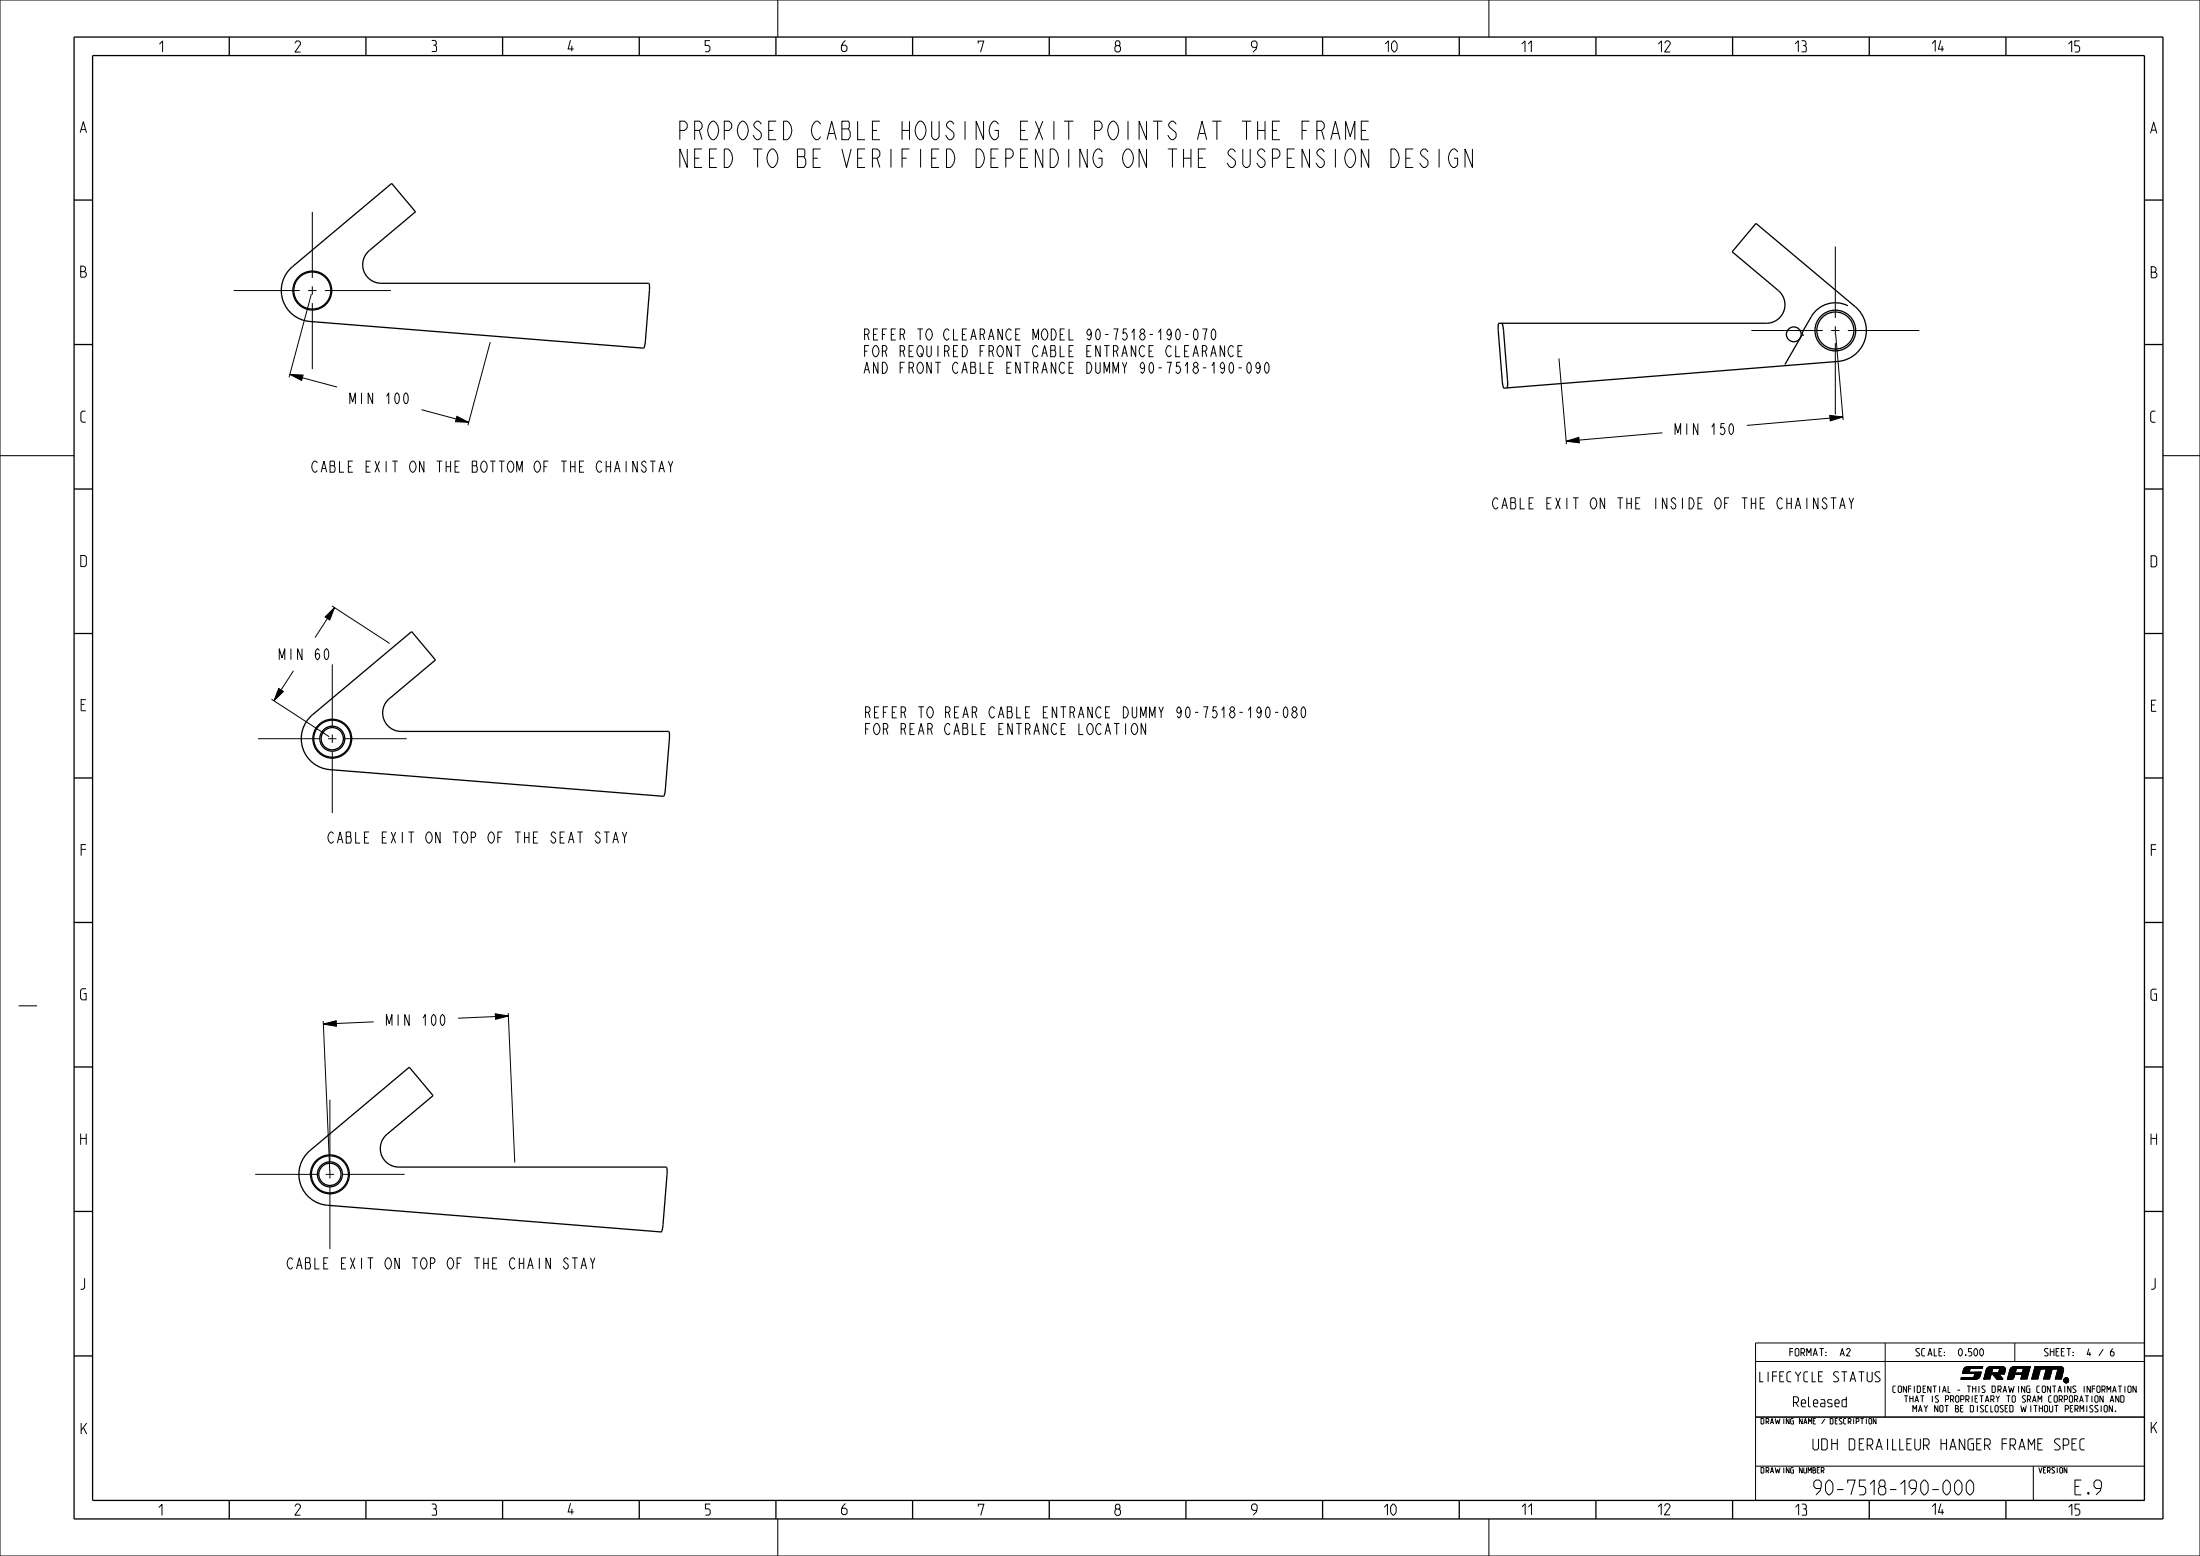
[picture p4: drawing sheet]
<svg xmlns="http://www.w3.org/2000/svg" width="594mm" height="420mm" viewBox="0 0 594 420" stroke-linecap="round" stroke-linejoin="round" font-family="sans-serif">
<g fill="none" stroke="#000" stroke-width=".27">
<path d="M0 0h594v420h-594zM210 0v10M402 0v10M0 123h20M180.5 124.5l.6 1.5v1.5M181.7 124.5l-.6 1.5M499.3 134.4l.6 1.5v1.5M500.5 134.4l-.6 1.5M584 123h10M169.2 224.6l-.6 1.5M5 271.5h5M160.6 339.5l-.6 1.5"/>
<path d="M474 362.5h105v42.5h-105zM474 367.5h105M509 362.5v20M529.5 372.2h4.4zM529.5 372.2l4.6-.1zM529.5 372.2l4.7-.2zM529.5 372.2l4.8-.3zM529.5 372.2l3.4-.4 1.4 .1zM529.5 372.2h4.2zM529.6 371.8h3.3l-3.4 .4zM529.9 370.6h3.3M529.9 370.5l5-.1z"/>
<path d="M529.9 370.5l3.3 .2h-3.3zM529.9 370.5l5-.1-1.7 .3zM529.9 370.5h5M530.1 370l1.8-.6-.2 1zM530.1 370l1.6 .4-1.8 .1zM530.1 369.8l1.8-.4-1.8 .6zM530.2 369.5l1.7-.1-1.8 .4zM530.3 369.3l5-.3-3.4 .4zM530.3 369.3l1.6 .1-1.7 .1zM530.4 369.3l.8-.3h4.1l-.1 .4h-3.3l-.2 1h3.2l-.5 1.4-.8 .4h-4.1l.1-.4h3.3l.3-1.1h-3.3zM530.5 369.2l4.8-.2zM530.5 369.2l4.8-.2-5 .3z"/>
<path d="M530.5 369.1h4.8M530.7 369.1l4.6-.1zM530.7 369h4.6M530.9 369h4.4zM530.9 369h4.4M531.9 369.4l3.4-.4-.1 .4zM532.9 371.8l1.7-.2-.1 .2zM532.9 371.8l1.8-.5-.1 .3zM532.9 371.8h1.6l-.2 .1zM533.2 370.7l1.7-.3-.2 .9zM533.2 370.7l1.5 .6-1.8 .5zM533.9 372.2h-4.4"/>
<path d="M534.2 372.1l-4.7 .1M535.6 372.2l2-1.2-.1 .2zM535.6 372.2l2.1-1.4zM535.6 372.2l2.1-1.6v.2zM535.6 372.2l2.3-2.2-.2 .6zM535.6 372.2l1.9-1-.2 1zM536.3 369.9l1.7-.5-.1 .6zM536.3 369.9l1.6 .1-2.3 2.2zM536.3 369.6l1.7-.2-1.7 .5zM536.5 369.4l4.9-.1zM536.5 369.4h1.5l-1.7 .2zM536.5 369.4h4.9"/>
<path d="M536.5 369.3h4.9M536.6 369.3l.8-.4 3.7 .2 .4 .6-.3 1.2h-1.5l1.1 1.3h-1.7l-1.3-1.5-.2 .2-.3 1.3h-1.7zM536.6 369.2l4.6-.1zM536.6 369.2l4.6-.1 .1 .1zM536.6 369.2h4.7l-4.8 .2zM536.6 369.1l4.7 .1M536.8 369.1h4.3zM536.8 369.1h4.4zM536.8 369h4.3M536.8 369.1h4.4M537.1 369h3.8zM537.1 369l4 .1z"/>
<path d="M537.1 369h3.8M537.3 368.9h3.4zM537.3 368.9l3.6 .1zM537.7 370.6h.9zM537.7 370.6l.1 .1zM537.7 370.8l.1-.1zM537.8 370.7l1.8-.1 .1 .3zM537.8 370.7l1.9 .2-1.5 .3zM537.8 370.7l1.8-.1zM538 369.4l3.4-.1zM538 369.4h1.9l-.3 1.2h-1.9zM538.2 371.2l1.5-.3-.7 1.2z"/>
<path d="M538.9 369.4l2.5-.1zM539.2 372.2h1.6zM539.2 372.2h.5zM539.6 370.6l1.7-.2-1.6 .5zM539.7 370.9l1.6-.5-.1 .5zM539.7 370.9l-.6 1.2zM539.7 370.9l-.6 1.3zM539.7 370.9l-.5 1.3h-.1zM539.7 370.9l1.1 1.3h-1.6zM539.7 369.4l1.7-.1zM539.8 370l1.7-.3-.1 .2zM539.8 370l1.6-.5 .1 .2z"/>
<path d="M539.8 370l1.6-.1-.1 .5zM539.8 370l1.5 .4-1.7 .2zM539.8 369.4l1.6-.1zM539.9 369.4l1.5-.1v.2zM539.9 369.4l1.5 .1-1.6 .5zM542 372.2h1.5zM542 372.2l1.6-.1zM542 372.2l1.7-.2zM542 372.2l1.8-.4-.1 .2zM542 372.2l1.9-.9-.1 .5zM542 372.2l1.9-1.1v.2zM542 372.2l2-1.2z"/>
<path d="M542 372.2l2.1-1.6-.1 .4zM542 372.2l2.3-2.2-.2 .6zM542 372.2h1.3zM542 372.2h.9zM542.6 369.8l1.8-.4-.1 .6zM542.6 369.8l1.7 .2-2.3 2.2zM542.8 369.5l1.6-.1-1.8 .4zM542.9 369.3l1.5 .1-1.6 .1zM542.9 369.3l.2-.2 5-.1zM542.9 369.3l5.2-.3-3.7 .4zM543 369.2l.6-.2h4.5l-.8 3.2h-1.7l.4-1.2h-2l-.1 .4a.77 .77 0 0 1-1.1 .8h-.8l.6-2.4zM543.1 369.1l5-.1z"/>
<path d="M543.1 369h5M543.3 369h4.8zM543.5 369h4.6zM543.5 369h4.6M543.7 369h4.4zM544 371l1.1-.4h.9zM544 371l2-.4v.4zM544 362.5v5M544.1 370.6h1l-1.1 .4zM544.4 369.4l3.7-.4zM544.4 369.4h1.9l-.3 1.2h-1.9zM545.3 369.4l2.8-.4z"/>
<path d="M546 371l2-1.3-2.4 2.5zM546 370.6l2-.9-2 1.3zM546.1 369.4l2-.4zM546.2 370l1.8-.3-2 .9zM546.2 369.4l1.9-.4zM546.3 369.4l1.8-.4-.1 .7zM546.3 369.4l1.7 .3-1.8 .3zM548 369.7l-.7 2.5h-1.7zM549.4 368.9h7.1zM549.4 368.9h7.1l-5.6 .5zM549.4 368.9l1.5 .5-2.3 2.8zM549.4 368.9h7.1a.76 .76 0 0 1 .6 1.1l-.5 2.2h-1.7l.8-2.8h-1.6l-.7 2.8h-1.6l.7-2.8h-1.6l-.7 2.8h-1.6z"/>
<path d="M549.4 368.9h7.1M550.9 369.4h6.2zM550.9 369.4l6.1-.2 .1 .2zM550.9 369.4l6-.3 .1 .1zM550.9 369.4l6-.3zM550.9 369.4l5.8-.4zM550.9 369.4l-.7 2.8h-1.6zM550.9 369.4h6.2M550.9 369.3h6.2M552.5 369.4h4.6zM552.5 369.4h1.6l-2.3 2.8zM554.1 369.4h3z"/>
<path d="M554.1 369.4l-.7 2.8h-1.6zM555.7 369.4h1.4l.1 .3zM555.7 369.4l1.5 .3-2.3 2.5zM557.1 370l-.5 2.2h-1.7zM557.1 370l-2.2 2.2zM557.2 369.7l-2.3 2.5zM557.2 369.7l-.1 .3-2.2 2.2zM557.3 372.5h.1M557.2 372.7h.1M557.3 372.4h.1M557.2 372.6h.1M557.3 372.7h.1"/>
<path d="M557.2 372.8h.1M557.4 372.3h.1M557.2 372.5h.1M557.3 372.8h.1M557.3 372.9h.1M557.2 372.4h.1M557.4 372.8h.1M557.3 373h.1M557.3 372.2h.2zM557.5 372.2h.1M557.3 372.3h.1M557.4 372.9h.1"/>
<path d="M557.4 373h.1M557.4 372.2l.2-.1zM557.3 372.2h.1M557.5 373h.1M557.4 373l.2 .1zM557.4 372.1h.3zM557.4 372.1h.2zM557.4 373.1h.2zM557.5 372.1l.4-.1zM557.5 372.1l.3-.1zM557.5 373.1h.2zM557.5 373.1h.3z"/>
<path d="M557.6 372h.5zM557.6 373.2h.3zM557.6 373.2l.6-.1zM557.6 373.2h.5zM557.7 372.3h.2zM557.7 372.3v.6zM557.7 372.3h.4v.6l-.2-.3-.2 .3zM557.7 372h.4zM557.7 372l.3-.1zM557.7 373.2h.4zM557.8 372.4h.3zM557.8 372.5h.1"/>
<path d="M557.8 372.5l-.1 .4zM557.8 372.4l-.1 .5zM557.8 372.4l.3-.1zM557.8 372.4l.2-.1zM557.8 372.4l.2 .1h-.2zM557.8 372.6h.3zM557.8 372.6h.2zM557.8 372.6l.3-.1zM557.8 372.6l-.1 .3zM557.8 371.9h.2zM557.8 373.2h.3zM557.8 373.2h.2z"/>
<path d="M557.9 372.5h.1M557.9 372h.2zM557.9 373.2l.3-.1zM557.9 372.6h.2zM557.9 372.5h.2zM557.9 372.4h.2zM558 372l.2 .1zM558 373.1h.2zM558 372.5h.1zM558 372.4h.1zM558 372.6h.1M558 372.5h.1"/>
<path d="M558 372.4h.1M558.1 372.5h.1M558.1 372.6h.1M558 372.7h.1M558.1 372.4h.1M558 372.9h.1M558.1 372.7h.1M558 372.8h.1M558.1 372.9h.1M558.1 372.8h.1M558 373.1h.3zM558 372.1h.2z"/>
<path d="M558.1 373.1h.2zM558.1 372.1h.2zM558.2 373.1l.1-.1zM558.2 372.1l.1 .1zM558.3 373h.1zM558.3 372.2h.1M558.3 372.3h.1M558.3 373h.1M558.4 372.2h.1M558.4 372.3h.1M558.5 372.9h.1M558.5 372.3h.1"/>
<path d="M558.4 372.4h.1M558.5 372.8h.1M558.3 372.9h.1M558.5 372.4h.1M558.4 372.5h.1M558.5 372.7h.1M558.4 372.8h.1M558.5 372.6h.1M558.4 372.7h.1M558.5 372.5h.1M474 382.5h105M474 395.7h105"/>
<path d="M549 395.7v9.3M210 410v10M402 410v10"/>
<circle cx="557.9" cy="372.6" r=".56"/>
<circle cx="557.9" cy="372.6" r=".65"/>
</g>
<g fill="#000">
<path d="M530.1 370l1.6 .4-1.8 .1zM530.1 369.8l1.8-.4-1.8 .6zM530.3 369.3l1.6 .1-1.7 .1zM530.2 369.5l1.7-.1-1.8 .4zM530.1 370l1.8-.6-.2 1zM533.2 370.7l1.5 .6-1.8 .5zM532.9 371.8l1.7-.2-.1 .2zM532.9 371.8h1.6l-.2 .1zM532.9 371.8l1.8-.5-.1 .3zM533.2 370.7l1.7-.3-.2 .9zM536.3 369.9l1.6 .1-2.3 2.2zM536.5 369.4h1.5l-1.7 .2z"/>
<path d="M536.3 369.6l1.7-.2-1.7 .5zM535.6 372.2l2-1.2-.1 .2zM535.6 372.2l1.9-1-.2 1zM535.6 372.2l2.1-1.4zM535.6 372.2l2.3-2.2-.2 .6zM535.6 372.2l2.1-1.6v.2zM537.7 370.8l.1-.1zM537.8 370.7l1.8-.1 .1 .3zM537.7 370.6l.1 .1zM536.3 369.9l1.7-.5-.1 .6zM537.8 370.7l1.9 .2-1.5 .3zM538.2 371.2l1.5-.3-.7 1.2z"/>
<path d="M537.7 370.6h.9zM539.7 370.9l-.6 1.2zM539.7 370.9l-.6 1.3zM539.7 370.9l-.5 1.3h-.1zM539.2 372.2h.5zM539.8 370l1.5 .4-1.7 .2zM539.6 370.6l1.7-.2-1.6 .5zM537.8 370.7l1.8-.1zM539.7 370.9l1.1 1.3h-1.6zM539.7 369.4l1.7-.1zM539.9 369.4l1.5 .1-1.6 .5zM539.8 369.4l1.6-.1z"/>
<path d="M539.2 372.2h1.6zM539.7 370.9l1.6-.5-.1 .5zM539.9 369.4l1.5-.1v.2zM539.8 370l1.7-.3-.1 .2zM539.8 370l1.6-.1-.1 .5zM539.8 370l1.6-.5 .1 .2zM542.6 369.8l1.7 .2-2.3 2.2zM542.9 369.3l1.5 .1-1.6 .1zM542.8 369.5l1.6-.1-1.8 .4zM542 372.2h.9zM542 372.2h1.5zM542 372.2h1.3z"/>
<path d="M542 372.2l1.6-.1zM542 372.2l1.7-.2zM542 372.2l1.8-.4-.1 .2zM542 372.2l1.9-.9-.1 .5zM542 372.2l1.9-1.1v.2zM542 372.2l2-1.2zM542 372.2l2.1-1.6-.1 .4zM542 372.2l2.3-2.2-.2 .6zM544.1 370.6h1l-1.1 .4zM542.6 369.8l1.8-.4-.1 .6zM546 371l2-1.3-2.4 2.5zM546 370.6l2-.9-2 1.3z"/>
<path d="M546.3 369.4l1.7 .3-1.8 .3zM546.2 370l1.8-.3-2 .9zM546.2 369.4l1.9-.4zM548 369.7l-.7 2.5h-1.7zM546.3 369.4l1.8-.4-.1 .7zM549.4 368.9l1.5 .5-2.3 2.8zM550.9 369.4l-.7 2.8h-1.6zM552.5 369.4h1.6l-2.3 2.8zM554.1 369.4l-.7 2.8h-1.6zM555.7 369.4l1.5 .3-2.3 2.5zM549.4 368.9h7.1l-5.6 .5zM550.9 369.4l5.8-.4z"/>
<path d="M550.9 369.4l6-.3zM555.7 369.4h1.4l.1 .3zM557.1 370l-2.2 2.2zM557.1 370l-.5 2.2h-1.7zM557.2 369.7l-.1 .3-2.2 2.2zM557.2 369.7l-2.3 2.5zM557.4 372.2l.2-.1zM557.4 372.1h.3zM557.4 373l.2 .1zM557.3 372.2h.2zM557.5 372.1l.4-.1zM557.4 373.1h.2z"/>
<path d="M557.6 372h.5zM557.5 373.1h.3zM557.4 372.1h.2zM557.7 372.3v.6zM557.7 372l.3-.1zM557.6 373.2h.5zM557.5 373.1h.2zM557.8 372.4h.3zM557.8 372.4l-.1 .5zM557.8 372.6h.3zM557.8 372.5l-.1 .4zM557.8 372.6l-.1 .3z"/>
<path d="M557.7 373.2h.4zM557.5 372.1l.3-.1zM557.8 371.9h.2zM557.9 372h.2zM557.6 373.2h.3zM557.6 373.2l.6-.1zM557.8 373.2h.2zM557.9 372.6h.2zM557.9 372.5h.2zM557.9 372.4h.2zM557.7 372.3h.2zM558 373.1h.2z"/>
<path d="M557.9 373.2l.3-.1zM558 372.4h.1zM558 372.5h.1zM557.8 372.4l.2-.1zM558 372l.2 .1zM558 372.1h.2zM557.8 372.6l.3-.1zM557.8 372.6h.2zM557.8 372.4l.3-.1zM557.8 373.2h.3zM557.7 372h.4zM558.1 373.1h.2z"/>
<path d="M558 373.1h.3zM558.2 373.1l.1-.1zM558.1 372.1h.2zM558.2 372.1l.1 .1zM558.3 373h.1z"/>
</g>
<path d="M530.3 369.2h5M544 370.8h2M550.9 369.3h6.1" fill="none" stroke="#000" stroke-width=".38"/>
<path d="M530.3 369.2h5" fill="none" stroke="#000" stroke-width=".42"/>
<path d="M529.5 372.1h4.8M529.9 370.5h5" fill="none" stroke="#000" stroke-width=".28"/>
<path d="M529.5 372h4.8" fill="none" stroke="#000" stroke-width=".41"/>
<path d="M542.9 369.1h5.2" fill="none" stroke="#000" stroke-width=".34"/>
<path d="M542.9 369.2h5.2" fill="none" stroke="#000" stroke-width=".43"/>
<g fill="none" stroke="#000" stroke-width=".35">
<path d="M20 10h564v400h-564zM25 15h554v390h-554zM61.9 10v5M98.8 10v5M135.7 10v5M172.6 10v5M209.5 10v5M246.4 10v5M283.3 10v5M320.2 10v5M357.1 10v5M394 10v5"/>
<path d="M430.9 10v5M467.8 10v5M504.7 10v5M541.6 10v5M20 54h5M579 54h5M78.2 72.7l27.6-23.2 6.4 7.7-12.5 10.4a5 5 0 0 0-1.5 5.6 5 5 0 0 0 4.7 3.3h72.3l.2 1.8-1.4 15.1-.2 .6-90.1-7.2a8.4 8.4 0 0 1-7.2-5.4 8.4 8.4 0 0 1 1.7-8.7zM20 93h5M404.7 87.3h72.2a5 5 0 0 0 4.7-3.3 5 5 0 0 0-1.4-5.6l-12.5-10.4 6.4-7.7 26.8 22.5a8.4 8.4 0 0 1 2.6 9 8.4 8.4 0 0 1-7.3 5.8l-90.1 7.2-.3-.6-.2-1.4-1.1-13.7zM405.5 87.3l.4 1.6 1.1 13.8v1.4l-.2 .6M486.6 90.4l.4 .1M486.6 90.4l-4.7 8"/>
<path d="M498.9 82.5a7.5 7.5 0 0 0-9.9 3l-2 3.6-.4 1.3M579 93h5M20 132h5M579 132h5M20 171h5M579 171h5M83.6 193.7l27.5-23.2 6.5 7.6-12.5 10.5a5 5 0 0 0-1.5 5.5 5 5 0 0 0 4.7 3.3h72.3l.1 1.8-1.3 15.2-.3 .5-90.1-7.2a8.4 8.4 0 0 1-7.1-5.3 8.4 8.4 0 0 1 1.7-8.7zM20 210h5M579 210h5M20 249h5M579 249h5M20 288h5"/>
<path d="M579 288h5M83 311.3l27.5-23.2 6.4 7.6-12.4 10.5a5 5 0 0 0-1.5 5.5 5 5 0 0 0 4.7 3.3h72.2l.2 1.8-1.3 15.2-.3 .5-90.1-7.2a8.4 8.4 0 0 1-7.1-5.3 8.4 8.4 0 0 1 1.7-8.7zM20 327h5M579 327h5M20 366h5M579 366h5M61.9 405v5M98.8 405v5M135.7 405v5M172.6 405v5M209.5 405v5M246.4 405v5"/>
<path d="M283.3 405v5M320.2 405v5M357.1 405v5M394 405v5M430.9 405v5M467.8 405v5M504.7 405v5M541.6 405v5"/>
<circle cx="84.3" cy="78.4" r="5"/>
<circle cx="84.3" cy="78.4" r="5.3"/>
<circle cx="484.3" cy="90.2" r="2"/>
<circle cx="495.5" cy="89.2" r="5"/>
<circle cx="495.5" cy="89.2" r="5.5"/>
<circle cx="89.7" cy="199.4" r="5"/>
<circle cx="89.7" cy="199.4" r="5.3"/>
<circle cx="89.7" cy="199.4" r="3.4"/>
<circle cx="89.7" cy="199.4" r="3"/>
<circle cx="89.1" cy="317" r="5"/>
<circle cx="89.1" cy="317" r="5.3"/>
<circle cx="89.1" cy="317" r="3.4"/>
<circle cx="89.1" cy="317" r="3"/>
</g>
<!-- layer: 03_AXES -->
<g fill="none" stroke="#000" stroke-width=".27">
<path d="M84.3 57.2v17.8M63.1 78.4h17.8M83.2 78.4h2.3M84.3 77.3v2.3M87.7 78.4h17.9M495.5 66.5v19.3M84.3 81.8v17.9M472.9 89.2h19.3M494.4 89.2h2.3M495.5 88.1v2.2M495.5 92.6v19.3M498.9 89.2h19.3"/>
<path d="M89.7 179.3v16.7M69.6 199.4h16.7M88.6 199.4h2.2M89.7 198.3v2.2M93.1 199.4h16.7M89.7 202.8v16.7M89.1 296.8v16.8M68.9 317h16.8M87.9 317h2.3M89.1 315.9v2.2M92.5 317h16.7M89.1 320.4v16.7"/>
</g>
<!-- layer: 09_NOTES -->
<path d="M78.3 101.1l3.5 .1-.4 1.5zM123.4 112.4l3.2 1.6-3.6-.2zM422.9 119.1l3.4-1.1 .1 1.5zM494 112.1l3.6 .5-3.4 1zM87.8 166.5l2.5-2.5-1.3 3.4zM75.3 185.8l1.2 .8-2.5 2.6zM87.3 276.4l3.5-.9v1.5zM133.7 273.6l3.6 .6-3.5 .9z" fill="#000"/>
<g fill="none" stroke="#000" stroke-width=".27">
<path d="M367.6 35.2h1.2M369.6 32.7h-2v5h2M397.6 40.2v5l-2-5v5M84.1 79.4l-6 22.4M132.4 92.3l-6.1 22.5M327.3 89l.3-.2a2.03 2.03 0 0 1 0 3 2.12 2.12 0 0 1-.3-2.8zM334.2 94.8h.8M335.4 93.3h-1.2v3h1.2M341.7 98l.3-.2a2.03 2.03 0 0 1 0 3 2.12 2.12 0 0 1-.3-2.8zM420.9 96.7l2 23.2M495.6 90.2l2.1 23.2M78.3 101.1l3.5 .1-.4 1.5z"/>
<path d="M78.3 101.1l12.7 3.4M113.8 110.6l12.8 3.4M123.4 112.4l3.2 1.6-3.6-.2zM422.9 119.1l3.4-1.1 .1 1.5zM448.8 116.8l-25.9 2.3M494 112.1l3.6 .5-3.4 1zM497.6 112.6l-26 2.2M87.8 166.5l2.5-2.5-1.3 3.4zM89.6 163.6l15.6 10.1M90.3 164l-5.2 8.1M73.3 188.7l15.6 10.1M75.3 185.8l1.2 .8-2.5 2.6z"/>
<path d="M79.2 181.1l-5.2 8.1M309.3 195.3v3l-1.2-3v3M351.6 191l.3-.2a2.03 2.03 0 0 1 0 3 2.12 2.12 0 0 1-.3-2.8zM87.3 275.6l1.7 40.4M87.3 276.4l3.5-.9v1.5zM100.9 275.8l-13.6 .6M133.7 273.6l3.6 .6-3.5 .9zM137.2 273.4l1.8 40.4M137.3 274.2l-13.6 .6M491.7 397h.6l.2-.2v-.5l-.2-.2h-.6v1.5M492.1 397l.4 .6M506.5 382.9v1.5l-.7-1.5v1.5"/>
</g>
<g font-size="6.5">
<text x="182.6" y="37.7">PROPOSED CABLE HOUSING EXIT POINTS AT THE FRAME</text>
<text x="182.6" y="45.2">NEED TO BE VERIFIED DEPENDING ON THE SUSPENSION DESIGN</text>
</g>
<g font-size="5.2">
<text x="488.1" y="403.5">90-7518-190-000</text>
<text x="559.3" y="403.5">E.9</text>
</g>
<g font-size="3.9">
<text x="42.7" y="14.1">1</text>
<text x="79.6" y="14.1">2</text>
<text x="116.5" y="13.9">3</text>
<text x="153.4" y="13.9">4</text>
<text x="190.3" y="14">5</text>
<text x="227.2" y="13.9">6</text>
<text x="264.1" y="14.1">7</text>
<text x="301" y="14">8</text>
<text x="337.9" y="14.1">9</text>
<text x="373.7" y="14">10</text>
<text x="410.3" y="14">11</text>
<text x="447.4" y="14">12</text>
<text x="484.3" y="14">13</text>
<text x="521.4" y="13.9">14</text>
<text x="558.1" y="14">15</text>
<text x="21.8" y="35.8">A</text>
<text x="580.8" y="36">A</text>
<text x="21.8" y="74.8">B</text>
<text x="580.8" y="75">B</text>
<text x="232.8" y="91.8">REFER TO CLEARANCE MODEL 90-7518-190-070</text>
<text x="232.8" y="96.3">FOR REQUIRED FRONT CABLE ENTRANCE CLEARANCE</text>
<text x="232.8" y="100.8">AND FRONT CABLE ENTRANCE DUMMY 90-7518-190-090</text>
<text x="21.9" y="114">C</text>
<text x="94" y="109">MIN 100</text>
<text x="580.8" y="114">C</text>
<text x="451.8" y="117.3">MIN 150</text>
<text x="83.9" y="127.5">CABLE EXIT ON THE BOTTOM OF THE CHAINSTAY</text>
<text x="402.7" y="137.4">CABLE EXIT ON THE INSIDE OF THE CHAINSTAY</text>
<text x="22" y="152.9">D</text>
<text x="581" y="153">D</text>
<text x="74.9" y="178.1">MIN</text>
<text x="84.5" y="178.1">60</text>
<text x="21.8" y="191.8">E</text>
<text x="580.8" y="192">E</text>
<text x="233.1" y="193.8">REFER TO REAR CABLE ENTRANCE DUMMY 90-7518-190-080</text>
<text x="233.1" y="198.3">FOR REAR CABLE ENTRANCE LOCATION</text>
<text x="88.2" y="227.6">CABLE EXIT ON TOP OF THE SEAT STAY</text>
<text x="21.8" y="231">F</text>
<text x="580.8" y="231">F</text>
<text x="21.8" y="269.9">G</text>
<text x="580.8" y="270">G</text>
<text x="103.9" y="276.8">MIN</text>
<text x="113.5" y="276.8">100</text>
<text x="21.8" y="309">H</text>
<text x="580.8" y="309">H</text>
<text x="77.2" y="342.5">CABLE EXIT ON TOP OF THE CHAIN STAY</text>
<text x="580.6" y="348">J</text>
<text x="21.6" y="348">J</text>
<text x="21.9" y="387.1">K</text>
<text x="580.8" y="386.8">K</text>
<text x="489.1" y="391.4">UDH DERAILLEUR HANGER FRAME SPEC</text>
<text x="42.6" y="409.1">1</text>
<text x="79.6" y="409">2</text>
<text x="116.5" y="409">3</text>
<text x="153.4" y="408.8">4</text>
<text x="190.4" y="409">5</text>
<text x="227.2" y="408.8">6</text>
<text x="264.2" y="409">7</text>
<text x="301" y="409">8</text>
<text x="337.9" y="409">9</text>
<text x="373.4" y="409">10</text>
<text x="410.3" y="408.9">11</text>
<text x="447.4" y="408.9">12</text>
<text x="484.4" y="409">13</text>
<text x="521.4" y="408.8">14</text>
<text x="558.1" y="409">15</text>
</g>
<g font-size="3.5">
<text x="474.7" y="373">LIFECYCLE STATUS</text>
<text x="483.1" y="379.7">Released</text>
</g>
<g font-size="2.6">
<text x="482.8" y="366">FORMAT:</text>
<text x="496.9" y="366">A2</text>
<text x="516.6" y="366">SCALE:</text>
<text x="528.6" y="366">0.500</text>
<text x="551.4" y="366">SHEET:</text>
<text x="563.6" y="366">4 / 6</text>
</g>
<g font-size="2.3">
<text x="511.2" y="375.9">CONFIDENTIAL - THIS DRAWING CONTAINS INFORMATION</text>
<text x="514.7" y="378.5">THAT IS PROPRIETARY TO SRAM CORPORATION AND</text>
<text x="516.7" y="381.1">MAY NOT BE DISCLOSED WITHOUT PERMISSION.</text>
</g>
<g font-size="2">
<text x="475.2" y="384.4">DRAWING NAME / DESCRIPTION</text>
<text x="475.2" y="397.6">DRAWING NUMBER</text>
<text x="550.2" y="397.6">VERSION</text>
</g>
</svg>
